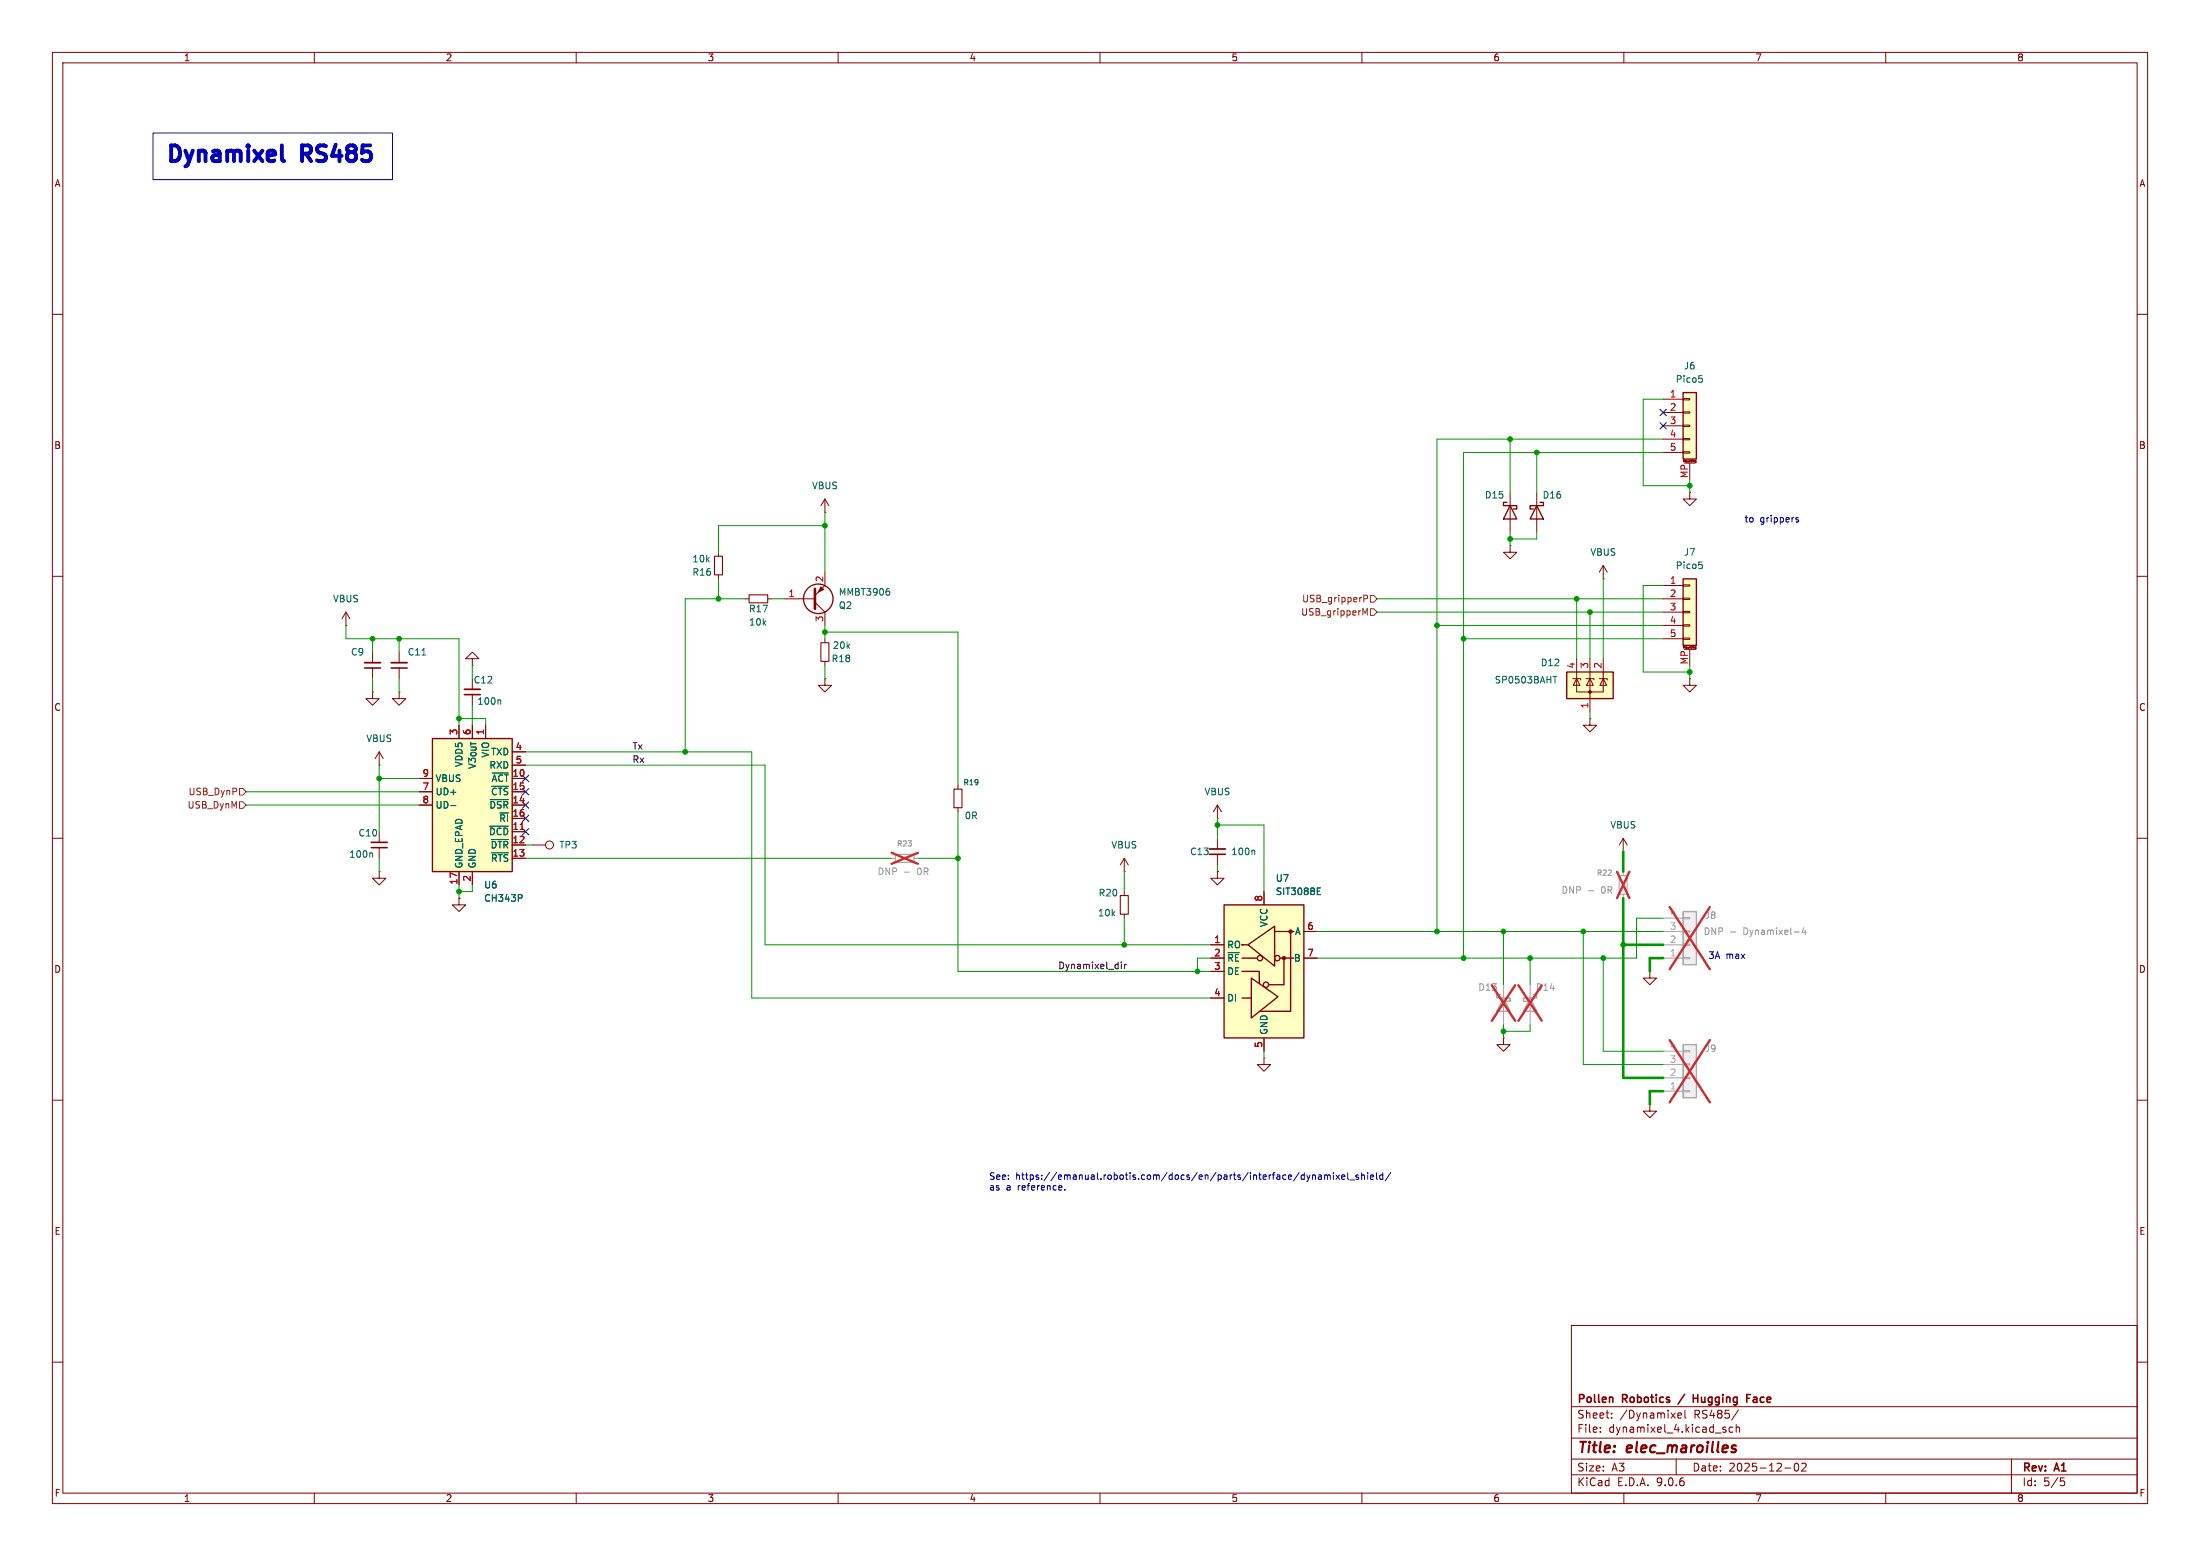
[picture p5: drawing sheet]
<svg xmlns="http://www.w3.org/2000/svg" width="420mm" height="297mm" viewBox="0 0 420 297" stroke-linecap="round" stroke-linejoin="round" font-family="sans-serif">
<g fill="none" stroke="#840000" stroke-width=".19">
<path d="M10 10h400v277h-400zM12 12h396v273h-396zM60 10v2M110 10v2M160 10v2M210 10v2M260 10v2M310 10v2M360 10v2M10 60h2M408 60h2M10 110h2"/>
<path d="M408 110h2M10 160h2M182.9 149.9v.7M182.9 154.2v.7M408 160h2M214.6 170.2v.7M214.6 174.5v.8M10 210h2M408 210h2M300 253h108v32h-108zM10 260h2M300 278.5h108"/>
<path d="M300 274.5h108M300 268.5h108M305.5 273.2v.2M305.5 272.5v.1M307.7 270.5v.2M307.7 269.8v.1M320 278.5v3M320.3 270.2l.7-.2-.1-.2-.4-.1-.2 .2 .1 .7h.5M321.7 269.2v1.3l.2 .2M329.1 272.9l.3 .1 .1 .2-.2 .2h-.3M329.1 272.4l.3 .1M330.8 272.5l-.4-.1-.3 .3 .1 .6h.6"/>
<path d="M331.4 272.5l.3-.1 .3 .1 .1 .9M331.4 271.9v1.5M331.9 269.1l-1.3 1.9M342.7 279.4l.2-.1a.8 .8 0 0 1 .5 .7 .8 .8 0 0 1-.5 .8l-.2-.2-.2-.4zM343.9 279.4l.6-.1 .2 .1 .1 .3-.9 1.1h.9M384 278.5v6.5M408 260h2M60 285v2M110 285v2M160 285v2M210 285v2M260 285v2"/>
<path d="M300 281.5h108M310 285v2M340.7 280.2h1.2M360 285v2M393.4 282.1h.7M393.5 282.7h.4l.3 .2-.2 .6-.5 .1"/>
</g>
<path d="M330.7 276h.7M330.8 276.5l.5 .1 .1 .3-.4 .3h-.3" fill="none" stroke="#840000" stroke-width=".4"/>
<path d="M307.8 266.8l.1 .9M321.6 266.1l-1.3 1.9M323.3 266.2v1.5M323.3 266.9h.8M333.5 266.9h.5M333.5 266.2h.7M334.8 267.2v.4" fill="none" stroke="#840000" stroke-width=".3"/>
<path d="M309.1 167.1h1.5v3.6h-1.5z" fill="none" stroke="#a1a1a1" stroke-width=".2"/>
<path d="M309.9 166.4v.7M309.9 170.7v.8" fill="none" stroke="#a1a1a1" stroke-width=".19"/>
<path d="M303.2 170h1" fill="none" stroke="#989898" stroke-width=".19"/>
<path d="M308.7 166.4l2.4 5M311.1 166.4l-2.4 5" fill="none" stroke="#e12e31" stroke-width=".46"/>
<path d="M182.1 150.6h1.5v3.6h-1.5zM213.9 170.9h1.5v3.6h-1.5z" fill="none" stroke="#840000" stroke-width=".2"/>
<path d="M299.1 128.3h8.9v5.1h-8.9z" fill="#ffffc2"/>
<path d="M299.1 128.3h8.9v5.1h-8.9z" fill="none" stroke="#840000" stroke-width=".25"/>
<g fill="none" stroke="#840000" stroke-width=".19">
<path d="M157.5 97.8h.1M157.5 95.3l-.8 1.2M157.5 95.3l.7 1.2M157.5 95.3v2.5M300.2 129.5h1.6v.3M301 129.5v2.6h5.1v-2.6M301 129.5l.6 1.3h-1.2zM301 125.7v3.8M302.8 129.5h1.5v.3M303.5 129.5l.7 1.3h-1.3zM303.5 137.2v1.2h-1.2l1.2 1.3 1.3-1.3h-1.3M303.5 137.2h.1"/>
<path d="M303.5 125.7v10.2M305.3 129.5h1.5v.3M306.1 129.5l.6 1.3h-1.3zM306.1 125.7v3.8M232.4 156.2h.1M232.4 153.7l-.8 1.2M232.4 153.7l.8 1.2M232.4 153.7v2.5M232.4 166.4v1.2h1.3l-1.3 1.3-1.3-1.3h1.3M232.4 166.4h.1M232.4 160v2.1M232.4 163.1v2"/>
<path d="M309.9 162.6h.1M309.9 160l-.8 1.3M309.9 160l.7 1.3M309.9 160v2.6"/>
</g>
<circle cx="303.5" cy="132.1" r=".25" fill="#840000" stroke="#840000" stroke-width=".19"/>
<path d="M296.5 129.1h.7M239.4 162.3l.1 .2v.6" fill="none" stroke="#006464" stroke-width=".19"/>
<path d="M230.9 163.1h3" fill="none" stroke="#840000" stroke-width=".3"/>
<path d="M230.9 162.1h3" fill="none" stroke="#840000" stroke-width=".33"/>
<path d="M233.7 172.7h15.2v25.4h-15.2z" fill="#ffffc2"/>
<g fill="none" stroke="#840000" stroke-width=".25">
<path d="M233.7 172.7h15.2v25.4h-15.2zM243.3 177.8h3.7M246.4 177.8v15.2h-5.7M237.1 185.4h3.3v2.3M237.1 182.9h2.9M237.1 190.5h1.7M237.2 180.3h-.1h1M238.3 180.3l5-3.5v7.6zM238.9 186.7l5.1 3.5-5.1 4.1zM244.3 182.9h2.7M245.1 182.9v5.1h-2.9"/>
<circle cx="240.5" cy="182.9" r=".51"/>
<circle cx="241.7" cy="188" r=".51"/>
<circle cx="243.8" cy="182.9" r=".51"/>
</g>
<g fill="#840000" stroke="#840000" stroke-width=".25">
<circle cx="245.1" cy="182.9" r=".28"/>
<circle cx="246.4" cy="177.8" r=".28"/>
</g>
<g fill="none" stroke="#840000" stroke-width=".19">
<path d="M90.2 125.7h1.2l-1.2-1.2-1.3 1.2h1.3v1.3M90.2 127h.1M90.2 129.5v2.1M90.2 132.6v2M322.6 129.5v1.3h-1.3l1.3 1.3 1.2-1.3h-1.2M322.6 129.5h.1M72.4 146.1h.1M72.4 143.5l-.8 1.3M72.4 143.5l.8 1.3M72.4 143.5v2.6M241.3 170.2v2.5M248.9 177.8h2.6"/>
<path d="M231.1 180.3h2.6M231.1 182.9h2.6M231.1 185.4h2.6M231.1 190.5h2.6M241.3 198.1v2.6M248.9 182.9h2.6M315 185.4v1.3h1.2l-1.2 1.3-1.3-1.3h1.3M315 185.4h.1M241.3 201.9v1.3h1.3l-1.3 1.3-1.3-1.3h1.3M241.3 201.9h.1"/>
</g>
<path d="M95.4 133.6l.2 .2v.6M251.5 170.1h.4M251.5 170.8h.6M251.5 169.5h.6" fill="none" stroke="#006464" stroke-width=".19"/>
<path d="M88.6 132.6h3.1" fill="none" stroke="#840000" stroke-width=".3"/>
<path d="M88.6 131.6h3.1" fill="none" stroke="#840000" stroke-width=".33"/>
<path d="M321.3 199.4h2.5v10.2h-2.5z" fill="#f0f0f0"/>
<path d="M321.3 199.4h2.5v10.2h-2.5z" fill="none" stroke="#a1a1a1" stroke-width=".25"/>
<path d="M170.2 163.8h.7M174.5 163.8h.8M317.5 208.3h3.8M317.5 205.7h3.8M317.5 203.2h3.8M317.5 200.7h3.8M321.3 208.2h1.3v.2h-1.3zM321.3 205.6h1.3v.3h-1.3zM321.3 203.1h1.3v.2h-1.3zM321.3 200.5h1.3v.3h-1.3z" fill="none" stroke="#a1a1a1" stroke-width=".19"/>
<path d="M170.2 162.8l5 2.1M175.2 162.8l-5 2.1M318.7 198.5l7.7 11.9M326.4 198.5l-7.7 11.9" fill="none" stroke="#e12e31" stroke-width=".46"/>
<path d="M170.9 163.1h3.6v1.5h-3.6z" fill="none" stroke="#a1a1a1" stroke-width=".2"/>
<path d="M172.7 166.5h.9" fill="none" stroke="#989898" stroke-width=".19"/>
<g fill="none" stroke="#840000" stroke-width=".19">
<path d="M293.4 94v7.6M322.6 94v1.3h-1.3l1.3 1.2 1.2-1.2h-1.2M322.6 94h.1M137.2 105.4v.8M137.2 109.7v.8M288.3 104.1v1.3h1.3l-1.3 1.3-1.3-1.3h1.3M288.3 104.1h.1M306.1 110.5h.1M306.1 108l-.8 1.2M306.1 108l.7 1.2M306.1 108v2.5M101.6 161.3h2.5"/>
<path d="M214.6 166.4h.1M214.6 163.8l-.7 1.3M214.6 163.8l.8 1.3M214.6 163.8v2.6"/>
<circle cx="104.9" cy="161.3" r=".76"/>
</g>
<path d="M136.4 106.2h1.5v3.5h-1.5z" fill="none" stroke="#840000" stroke-width=".2"/>
<path d="M293.4 96.5l1.2 2.6h-2.5zM294 95.9h.6v.6h-2.5v.7h.6" fill="none" stroke="#840000" stroke-width=".25"/>
<path d="M321.3 110.5h2.5v12.7h-2.5z" fill="#ffffc2"/>
<g fill="none" stroke="#840000" stroke-width=".25">
<path d="M287.7 95.9h-.7v.6h2.6v.7h-.7M288.3 96.5l1.3 2.6h-2.6zM321.3 110.5h2.5v12.7h-2.5z"/>
<circle cx="156.2" cy="114.3" r="2.82"/>
</g>
<g fill="none" stroke="#840000" stroke-width=".19">
<path d="M288.3 94v7.6M149.9 114.3h5.7M155.6 114.9l1.9 1.9v2.6M157.5 109.2v2.6l-1.9 1.9M317.5 111.8h3.8M317.5 114.3h3.8M317.5 116.8h3.8M317.5 119.4h3.8M321.3 111.6h1.3v.3h-1.3zM321.3 114.2h1.3v.2h-1.3zM321.3 116.7h1.3v.3h-1.3zM321.3 119.3h1.3v.2h-1.3z"/>
<path d="M157.5 121.9v.8M157.5 126.2v.8M317.5 121.9h3.8M321.3 121.8h1.3v.2h-1.3zM321.4 123.7v-.3l.1 .2 .1-.2v.3M321.6 124h2M322.6 124v3M322.9 123.4v.3M323.1 123.4h.1M323.8 123.5v.3h-.2M323.8 123.5l-.2 .1v.1h.2"/>
</g>
<path d="M169.5 112.3h.2M169.6 112.8l.3 .3v.3l-.3 .2M324.3 107.3h.6M324.8 107.7l.2 .3v.3l-.2 .2" fill="none" stroke="#006464" stroke-width=".19"/>
<path d="M156.7 122.7h1.5v3.5h-1.5z" fill="none" stroke="#840000" stroke-width=".2"/>
<path d="M155.6 112.4v3.8" fill="none" stroke="#840000" stroke-width=".51"/>
<path d="M156.7 112l.5 .5-1 .5z" fill="#840000" stroke="#840000" stroke-width=".19"/>
<path d="M321.3 74.9h2.5v12.7h-2.5z" fill="#ffffc2"/>
<path d="M321.3 74.9h2.5v12.7h-2.5z" fill="none" stroke="#840000" stroke-width=".25"/>
<g fill="none" stroke="#840000" stroke-width=".19">
<path d="M317.5 76.2h3.8M317.5 78.7h3.8M321.3 76.1h1.3v.2h-1.3zM321.3 78.6h1.3v.3h-1.3zM317.5 81.3h3.8M317.5 83.8h3.8M317.5 86.4h3.8M321.3 81.2h1.3v.2h-1.3zM321.3 83.7h1.3v.2h-1.3zM321.3 86.2h1.3v.3h-1.3zM321.4 88.2v-.4l.1 .3 .1-.3v.4M321.6 88.4h2"/>
<path d="M322.6 88.4v3M322.9 87.8v.3M323.1 87.8h.1M323.8 87.9v.3l-.2 .1M323.8 87.9l-.2 .1v.2h.2M66 119.4h.1M66 116.8l-.7 1.3M66 116.8l.8 1.3M66 116.8v2.6M142.2 114.3h.8M146.6 114.3h.7M157.5 129.5v1.3h1.2l-1.2 1.3-1.3-1.3h1.3"/>
<path d="M157.5 129.5h.1M87.6 171.5v1.2h1.3l-1.3 1.3-1.2-1.3h1.2M87.6 171.5h.1M287 198.1v1.3h1.3l-1.3 1.3-1.3-1.3h1.3M287 198.1h.1M315 210.8v1.3h1.2l-1.2 1.3-1.3-1.3h1.3M315 210.8h.1"/>
</g>
<path d="M324.3 71.7h.6M324.8 72.2l.2 .2v.3l-.2 .3" fill="none" stroke="#006464" stroke-width=".19"/>
<path d="M143 113.5h3.6v1.6h-3.6z" fill="none" stroke="#840000" stroke-width=".2"/>
<path d="M321.3 174h2.5v10.2h-2.5z" fill="#f0f0f0"/>
<path d="M321.3 174h2.5v10.2h-2.5z" fill="none" stroke="#a1a1a1" stroke-width=".25"/>
<path d="M317.5 177.8h3.8M317.5 175.3h3.8M321.3 177.7h1.3v.2h-1.3zM321.3 175.1h1.3v.3h-1.3zM317.5 182.9h3.8M317.5 180.3h3.8M321.3 182.8h1.3v.2h-1.3zM321.3 180.2h1.3v.3h-1.3z" fill="none" stroke="#a1a1a1" stroke-width=".19"/>
<path d="M330.4 177.9h.9M342.5 177.9h1M344.3 177l-.3 1h.8M344.6 177.5v.9" fill="none" stroke="#989898" stroke-width=".19"/>
<path d="M318.7 173.1l7.7 11.9M326.4 173.1l-7.7 11.9" fill="none" stroke="#e12e31" stroke-width=".46"/>
<path d="M69.6 127.5h3M74.7 127.5h3M70.9 161.8h3" fill="none" stroke="#840000" stroke-width=".3"/>
<path d="M69.6 126.5h3M74.7 126.5h3M70.9 160.8h3" fill="none" stroke="#840000" stroke-width=".33"/>
<path d="M71.1 132.1v1.3h1.3l-1.3 1.2-1.3-1.2h1.3M71.1 132.1h.1M71.1 124.5v2M71.1 127.5v2M76.2 132.1v1.3h1.3l-1.3 1.2-1.3-1.2h1.3M76.2 132.1h.1M76.2 124.5v2M76.2 127.5v2M72.4 158.8v2M72.4 166.4v1.2h1.3l-1.3 1.3-1.3-1.3h1.3M72.4 166.4h.1M72.4 161.8v2" fill="none" stroke="#840000" stroke-width=".19"/>
<path d="M80.6 125h.7M71 162.8l.1 .2v.6" fill="none" stroke="#006464" stroke-width=".19"/>
<path d="M82.5 141h15.3v25.4h-15.3z" fill="#ffffc2"/>
<path d="M82.5 141h15.3v25.4h-15.3z" fill="none" stroke="#840000" stroke-width=".25"/>
<g fill="none" stroke="#840000" stroke-width=".19">
<path d="M87.6 138.4v2.6M92.7 138.4v2.6M80 148.6h2.5M80 151.1h2.5M80 153.7h2.5M97.8 148.6h2.5M97.8 151.1h2.5M97.8 153.7h2.5M97.8 143.5h2.5M97.8 146.1h2.5M97.8 156.2h2.5M97.8 158.8h2.5"/>
<path d="M87.6 171.5h.1M87.6 166.4v2.5M90.2 166.4v2.5M97.8 161.3h2.5M97.8 163.8h2.5M232.4 166.4h.1M241.3 170.2v2.5M248.9 177.8h2.6M231.1 180.3h2.6M231.1 182.9h2.6M231.1 185.4h2.6M231.1 190.5h2.6"/>
<path d="M241.3 198.1v2.6M248.9 182.9h2.6"/>
</g>
<path d="M86.1 153.8h.9M93.5 157.7h3.6M93.6 152.6h3.5M93.9 150.1h3.2M94 147.5h3.1M93.8 160.2h3.3M93.9 162.8h3.2M99.4 170.8l.3 .2-.1 .3-.2 .1M251.5 170.1h.4M251.5 170.8h.6M251.5 169.5h.6" fill="none" stroke="#006464" stroke-width=".19"/>
<path d="M99.3 158.3h.7" fill="none" stroke="#a90000" stroke-width=".19"/>
<path d="M286.4 189.9h-.7v.6h2.6v.6h-.6M287 190.5l1.3 2.5h-2.6zM292.1 190.5l1.3 2.5h-2.6zM292.7 189.9h.7v.6h-2.6v.6h.7" fill="none" stroke="#a1a1a1" stroke-width=".25"/>
<path d="M287 188v7.6M292.1 188v7.6" fill="none" stroke="#a1a1a1" stroke-width=".19"/>
<path d="M284.8 188.1l4.5 6.7M289.3 188.1l-4.5 6.7M289.9 188.1l4.4 6.7M294.3 188.1l-4.4 6.7" fill="none" stroke="#e12e31" stroke-width=".46"/>
<path d="M260.2 116.1l.4 1 .4-1v1.3M260.4 114.3l.6-.1 .1-.2-.1-.3-.6-.1v1.3M261.6 113.7h.7l.6 .6-.6 .6h-.7zM261.6 116.2h.7l.6 .6-.6 .7h-.7zM45.7 150.5h.7l.6 .6-.6 .7h-.7zM45.7 153h.7l.6 .7-.6 .6h-.7z" fill="none" stroke="#725600" stroke-width=".19"/>
<path d="M214.1 183.6v.2M214.1 184.1v.8M214.7 184.1v.8M215 184.1l-.3 .2" fill="none" stroke="#0f0f0f" stroke-width=".19"/>
<g fill="none" stroke="#009600" stroke-width=".19">
<path d="M317.5 76.2h-3.8v16.5h8.9M157.5 97.8v11.4M288.3 83.8v10.2M293.4 86.4v7.6M317.5 83.8h-43.2v94M317.5 86.4h-38.1v96.5M322.6 91.4v2.6M66 119.4v2.5h21.6v16.5M137.2 110.5v3.8M142.2 114.3h-11.4v29.2M147.3 114.3h2.6M157.5 119.4v2.5"/>
<path d="M157.5 100.3h-20.3v5.1M262.9 114.3h54.6M262.9 116.8h54.6M274.3 119.4h43.2M288.3 101.6v2.5M293.4 101.6v1.3h-5.1M301 114.3v11.4M303.5 116.8v8.9M306.1 110.5v15.2M317.5 111.8h-3.8v16.5h8.9M71.1 121.9v2.6M71.1 129.5v2.6"/>
<path d="M76.2 121.9v2.6M76.2 129.5v2.6M87.6 137.2h5.1v1.2M90.2 127v2.5M90.2 134.6v3.8M157.5 127v2.5M157.5 120.7h25.4v29.2M279.4 121.9h38.1M303.5 135.9v1.3M322.6 127v2.5M47 153.7h33M47 151.1h33"/>
<path d="M72.4 146.1v12.7M72.4 148.6h7.6M100.3 143.5h43.2v47h87.6M100.3 146.1h45.7v34.2h85.1M182.9 154.9v30.5h48.2M232.4 157.5h8.9v12.7M232.4 156.2v3.8M72.4 163.8v2.6M87.6 168.9v2.6M90.2 168.9v1.3h-2.6M100.3 161.3h1.3M100.3 163.8h69.9"/>
<path d="M175.3 163.8h7.6M214.6 166.4v3.8M214.6 175.3v5M232.4 165.1v1.3M251.5 177.8h66M287 177.8v10.2M302.3 177.8v25.4h15.2M317.5 175.3h-5.1v7.6h-60.9M231.1 182.9h-2.5v2.5M287 195.6v2.5M292.1 195.6v1.3h-5.1M292.1 182.9v5.1"/>
<path d="M306.1 182.9v17.8h11.4M241.3 200.7v1.2"/>
</g>
<path d="M309.9 162.6v3.8M309.9 171.5v34.2h7.6M309.9 180.3h7.6M317.5 182.9h-2.5v2.5M317.5 208.3h-2.5v2.5" fill="none" stroke="#009600" stroke-width=".5"/>
<g fill="none" stroke="#000084" stroke-width=".19">
<path d="M316.9 78.1l1.2 1.2M318.1 78.1l-1.2 1.2M316.9 80.7l1.2 1.2M318.1 80.7l-1.2 1.2M99.7 155.6l1.2 1.2M99.7 153.1l1.2 1.2M99.7 148l1.2 1.2M99.7 150.5l1.2 1.2M99.7 158.1l1.2 1.3M100.9 155.6l-1.2 1.2M100.9 153.1l-1.2 1.2M100.9 148l-1.2 1.2"/>
<path d="M100.9 150.5l-1.2 1.2M100.9 158.1l-1.2 1.3"/>
</g>
<g fill="none" stroke="#0000c2" stroke-width=".19">
<path d="M29.2 25.4h45.7v8.9h-45.7zM342.9 99.2l.4 .1 .1 .2-.2 .1h-.4M342.9 98.9h.4M203.3 227v.2M249.5 224.3l.3 .8M249.8 225.1l-.3 .4M250.1 224.3l-.3 .8M250.6 224.3v.8M250.6 224.4l.1-.1h.4v.8M251.7 224.3h.5l.1 .8M252.3 224.6h-.5l-.1 .2 .1 .3h.5M252.9 224.4l.3-.1 .2 .1"/>
<path d="M252.9 224.3v.8M253.4 224.4l.2-.1h.3l.1 .8M253.4 224.4v.7M254.6 223.8v.2M254.6 224.3v.8M255 224.3l.7 .8M255.7 224.3l-.7 .8M256.1 224.7l.6-.1v-.3h-.4l-.2 .1 .1 .7h.5M257.3 223.8v1.1l.2 .2M257.6 225.2h1M259.3 224.3h-.3l-.1 .1v.2l.4 .2v.3h-.4M259.9 224.4l.2-.1h.3l.1 .8"/>
<path d="M259.9 223.8v1.3M261.1 223.8v.2M261.1 224.3v.8M261.6 224.7l.6-.1v-.3h-.4l-.2 .1 .1 .7h.5M262.8 223.8v1.1l.2 .2M264 224.3h-.4l-.2 .2 .1 .6h.5M264 223.8v1.3M265.5 223.8l-1.1 1.6"/>
</g>
<path d="M34.2 28.5l-.4-.6-1.1-.1v3M47.4 27.8l-.2 .1 .2 .1M47.4 27.8l.1 .1-.1 .1M47.4 27.8v.2M53.8 27.8v2.5l.2 .3 .2 .2M59.4 28.8a.81 .81 0 0 0-.6-1h-1.1v3M62.2 27.9l-1.1-.1a.77 .77 0 0 0-.6 .8M64.1 27.6l-.7 2.2M66.2 28.5a.74 .74 0 0 1 .6-.7h.6a.75 .75 0 0 1 .6 .7M70.7 27.8h-1.5l-.1 1.4" fill="none" stroke="#0000c2" stroke-width=".75"/>
<g fill="#009600" stroke="#009600" stroke-width=".19">
<circle cx="71.1" cy="121.9" r=".46"/>
<circle cx="87.6" cy="170.2" r=".46"/>
<circle cx="72.4" cy="148.6" r=".46"/>
<circle cx="76.2" cy="121.9" r=".46"/>
<circle cx="87.6" cy="137.2" r=".46"/>
<circle cx="228.6" cy="185.4" r=".46"/>
<circle cx="274.3" cy="177.8" r=".46"/>
<circle cx="214.6" cy="180.3" r=".46"/>
<circle cx="182.9" cy="163.8" r=".46"/>
<circle cx="232.4" cy="157.5" r=".46"/>
<circle cx="322.6" cy="92.7" r=".46"/>
<circle cx="288.3" cy="102.9" r=".46"/>
<circle cx="288.3" cy="83.8" r=".46"/>
<circle cx="293.4" cy="86.4" r=".46"/>
<circle cx="303.5" cy="116.8" r=".46"/>
<circle cx="137.2" cy="114.3" r=".46"/>
<circle cx="130.8" cy="143.5" r=".46"/>
<circle cx="157.5" cy="120.7" r=".46"/>
<circle cx="157.5" cy="100.3" r=".46"/>
<circle cx="309.9" cy="180.3" r=".46"/>
<circle cx="301" cy="114.3" r=".46"/>
<circle cx="279.4" cy="121.9" r=".46"/>
<circle cx="274.3" cy="119.4" r=".46"/>
<circle cx="322.6" cy="128.3" r=".46"/>
<circle cx="302.3" cy="177.8" r=".46"/>
<circle cx="292.1" cy="182.9" r=".46"/>
<circle cx="306.1" cy="182.9" r=".46"/>
<circle cx="287" cy="177.8" r=".46"/>
<circle cx="279.4" cy="182.9" r=".46"/>
<circle cx="287" cy="196.9" r=".46"/>
</g>
<g font-size="4.2" fill="#0000c2">
<text x="31.5" y="32.9">Dynamixel</text>
<text x="58.1" y="32.9">RS485</text>
</g>
<g font-size="2.8" fill="#840000">
<text x="301" y="277.9">Title:</text>
<text x="310.6" y="277.9">elec_maroilles</text>
</g>
<g font-size="2.1" fill="#840000">
<text x="301" y="268.2">Pollen</text>
<text x="309.8" y="268.2">Robotics</text>
<text x="324.5" y="268.2">Hugging</text>
<text x="335.3" y="268.2">Face</text>
<text x="301" y="273.7">File:</text>
<text x="301" y="271">Sheet:</text>
<text x="307.1" y="273.7">dynamixel_4.kicad_sch</text>
<text x="309.2" y="271">/Dynamixel</text>
<text x="323.4" y="271">RS485/</text>
<text x="301" y="281.1">Size:</text>
<text x="307.6" y="281.1">A3</text>
<text x="323" y="281.1">Date:</text>
<text x="330" y="281.1">2025-12-02</text>
<text x="386" y="281.3">Rev:</text>
<text x="392.4" y="281.3">A1</text>
<text x="301" y="283.9">KiCad</text>
<text x="308.7" y="283.9">E.D.A.</text>
<text x="316.3" y="283.9">9.0.6</text>
<text x="386" y="283.9">Id:</text>
<text x="390.1" y="283.9">5/5</text>
</g>
<g font-size="1.8" fill="#840000">
<text x="35" y="11.9">1</text>
<text x="85" y="11.9">2</text>
<text x="135" y="11.9">3</text>
<text x="185" y="11.9">4</text>
<text x="235" y="11.9">5</text>
<text x="285" y="11.9">6</text>
<text x="335" y="11.9">7</text>
<text x="385" y="11.9">8</text>
<text x="10.3" y="35.9">A</text>
<text x="408.3" y="35.9">A</text>
<text x="10.3" y="85.9">B</text>
<text x="408.2" y="85.9">B</text>
<text x="10.3" y="135.9">C</text>
<text x="408.2" y="135.9">C</text>
<text x="10.3" y="185.9">D</text>
<text x="408.2" y="185.9">D</text>
<text x="10.3" y="235.9">E</text>
<text x="408.3" y="235.9">E</text>
<text x="10.3" y="285.9">F</text>
<text x="35" y="286.9">1</text>
<text x="85" y="286.9">2</text>
<text x="135" y="286.9">3</text>
<text x="185" y="286.9">4</text>
<text x="235" y="286.9">5</text>
<text x="285" y="286.9">6</text>
<text x="335" y="286.9">7</text>
<text x="385" y="286.9">8</text>
<text x="408.3" y="285.9">F</text>
</g>
<g font-size="1.8" fill="#006464">
<text x="321.4" y="70.7">J6</text>
<text x="319.8" y="73.3">Pico5</text>
<text x="154.9" y="93.6">VBUS</text>
<text x="283.4" y="95.4">D15</text>
<text x="294.4" y="95.4">D16</text>
<text x="132.1" y="107.5">10k</text>
<text x="303.5" y="106.3">VBUS</text>
<text x="321.4" y="106.3">J7</text>
<text x="132.1" y="110.1">R16</text>
<text x="160" y="113.9">MMBT3906</text>
<text x="319.8" y="108.8">Pico5</text>
<text x="63.5" y="115.2">VBUS</text>
<text x="142.9" y="119.6">10k</text>
<text x="142.9" y="117.1">R17</text>
<text x="160" y="116.4">Q2</text>
<text x="66.9" y="125.3">C9</text>
<text x="77.7" y="125.3">C11</text>
<text x="158.9" y="124.1">20k</text>
<text x="90.3" y="130.7">C12</text>
<text x="158.7" y="126.6">R18</text>
<text x="285.2" y="130.7">SP0503BAHT</text>
<text x="294" y="127.4">D12</text>
<text x="91" y="134.7">100n</text>
<text x="69.8" y="141.8">VBUS</text>
<text x="83.1" y="149.5">VBUS</text>
<text x="88.5" y="146.5" transform="rotate(-90 88.5 146.5)">VDD5</text>
<text x="91" y="146.9" transform="rotate(-90 91 146.9)">V3_{OUT}</text>
<text x="93.3" y="146.9">RXD</text>
<text x="93.6" y="144.7" transform="rotate(-90 93.6 144.7)">VIO</text>
<text x="93.6" y="144.4">TXD</text>
<text x="93.8" y="149.5">~{ACT}</text>
<text x="83.1" y="152">UD+</text>
<text x="83.1" y="154.5">UD-</text>
<text x="93.3" y="154.5">~{DSR}</text>
<text x="93.6" y="152">~{CTS}</text>
<text x="229.9" y="152">VBUS</text>
<text x="68.3" y="159.9">C10</text>
<text x="93.3" y="159.6">~{DCD}</text>
<text x="95.2" y="157.1">~{RI}</text>
<text x="184.1" y="156.6">0R</text>
<text x="307.3" y="158.3">VBUS</text>
<text x="66.6" y="163.9">100n</text>
<text x="88.5" y="165.9" transform="rotate(-90 88.5 165.9)">GND_EPAD</text>
<text x="91" y="165.9" transform="rotate(-90 91 165.9)">GND</text>
<text x="93.6" y="162.2">~{DTR}</text>
<text x="93.6" y="164.7">~{RTS}</text>
<text x="106.7" y="162.2">TP3</text>
<text x="212.1" y="162.2">VBUS</text>
<text x="227.1" y="163.4">C13</text>
<text x="235" y="163.4">100n</text>
<text x="92.3" y="169.8">U6</text>
<text x="92.3" y="172.3">CH343P</text>
<text x="209.6" y="171.3">R20</text>
<text x="243.5" y="171">SIT3088E</text>
<text x="243.5" y="168.5">U7</text>
<text x="209.5" y="175.1">10k</text>
<text x="242.2" y="177.1" transform="rotate(-90 242.2 177.1)">VCC</text>
<text x="247.1" y="178.7">A</text>
<text x="234.2" y="181.2">RO</text>
<text x="234.2" y="183.7">~{RE}</text>
<text x="246.9" y="183.7">B</text>
<text x="234.2" y="186.3">DE</text>
<text x="234.2" y="191.4">DI</text>
<text x="242.2" y="197.6" transform="rotate(-90 242.2 197.6)">GND</text>
</g>
<g font-size="1.8" fill="#a90000">
<text x="318.7" y="75.9">1</text>
<text x="318.7" y="78.5">2</text>
<text x="318.7" y="81">3</text>
<text x="318.7" y="83.6">4</text>
<text x="318.7" y="86.1">5</text>
<text x="322.3" y="91.4" transform="rotate(-90 322.3 91.4)">MP</text>
<text x="157.2" y="111.2" transform="rotate(-90 157.2 111.2)">2</text>
<text x="318.7" y="111.5">1</text>
<text x="150.4" y="114">1</text>
<text x="157.2" y="118.8" transform="rotate(-90 157.2 118.8)">3</text>
<text x="318.7" y="114">2</text>
<text x="318.7" y="116.6">3</text>
<text x="318.7" y="119.1">4</text>
<text x="318.7" y="121.7">5</text>
<text x="300.7" y="127.7" transform="rotate(-90 300.7 127.7)">4</text>
<text x="303.3" y="127.7" transform="rotate(-90 303.3 127.7)">3</text>
<text x="305.8" y="127.7" transform="rotate(-90 305.8 127.7)">2</text>
<text x="322.3" y="126.9" transform="rotate(-90 322.3 126.9)">MP</text>
<text x="303.3" y="135.3" transform="rotate(-90 303.3 135.3)">1</text>
<text x="87.4" y="140.4" transform="rotate(-90 87.4 140.4)">3</text>
<text x="89.9" y="140.4" transform="rotate(-90 89.9 140.4)">6</text>
<text x="92.5" y="140.4" transform="rotate(-90 92.5 140.4)">1</text>
<text x="98.4" y="143.3">4</text>
<text x="80.6" y="148.3">9</text>
<text x="97.7" y="148.3">10</text>
<text x="98.4" y="145.8">5</text>
<text x="80.6" y="150.9">7</text>
<text x="80.6" y="153.4">8</text>
<text x="97.7" y="150.9">15</text>
<text x="97.7" y="153.4">14</text>
<text x="97.7" y="156">16</text>
<text x="97.7" y="158.5">11</text>
<text x="97.7" y="161">12</text>
<text x="97.7" y="163.6">13</text>
<text x="87.4" y="169" transform="rotate(-90 87.4 169)">17</text>
<text x="89.9" y="168.3" transform="rotate(-90 89.9 168.3)">2</text>
<text x="241" y="172.2" transform="rotate(-90 241 172.2)">8</text>
<text x="249.5" y="177.5">6</text>
<text x="231.7" y="180.1">1</text>
<text x="231.7" y="182.6">2</text>
<text x="231.7" y="185.2">3</text>
<text x="249.5" y="182.6">7</text>
<text x="231.7" y="190.2">4</text>
<text x="241" y="200.1" transform="rotate(-90 241 200.1)">5</text>
</g>
<g font-size="1.8" fill="#0000c2">
<text x="332.9" y="99.9">to</text>
<text x="336" y="99.9">grippers</text>
<text x="326" y="183.2">3A</text>
<text x="329.5" y="183.2">max</text>
<text x="188.7" y="225.4">See:</text>
<text x="188.7" y="227.4">as</text>
<text x="192.1" y="227.4">a</text>
<text x="193.9" y="225.4">https://emanual.robotis.com/docs/en/parts/interface/dynamixel_shield/</text>
<text x="194.4" y="227.4">reference.</text>
</g>
<g font-size="1.8" fill="#725600">
<text x="248.3" y="117.7">USB_gripperM</text>
<text x="248.5" y="115.2">USB_gripperP</text>
<text x="35.7" y="154.5">USB_DynM</text>
<text x="35.9" y="152">USB_DynP</text>
</g>
<g font-size="1.8" fill="#0f0f0f">
<text x="120.6" y="143.2">Tx</text>
<text x="120.6" y="145.7">Rx</text>
<text x="201.9" y="185.1">Dynamixel_dir</text>
</g>
<g font-size="1.8" fill="#989898">
<text x="167.4" y="167.2">DNP</text>
<text x="175.2" y="167.2">0R</text>
<text x="298" y="170.8">DNP</text>
<text x="305.8" y="170.8">0R</text>
<text x="325.1" y="178.7">DNP</text>
<text x="325.4" y="175.6">J8</text>
<text x="332.9" y="178.7">Dynamixel-4</text>
<text x="282.1" y="189.3">D13</text>
<text x="293.1" y="189.3">D14</text>
<text x="325.4" y="201">J9</text>
</g>
<g font-size="1.8" fill="#aaa">
<text x="318.7" y="177.5">3</text>
<text x="318.7" y="175">4</text>
<text x="318.7" y="182.6">1</text>
<text x="318.7" y="180.1">2</text>
<text x="318.7" y="202.9">3</text>
<text x="318.7" y="200.4">4</text>
<text x="318.7" y="208">1</text>
<text x="318.7" y="205.5">2</text>
</g>
<text font-size="1.4" fill="#006464" x="183.8" y="150.1">R19</text>
<g font-size="1.4" fill="#989898">
<text x="171.1" y="161.8">R23</text>
<text x="304.7" y="167.4">R22</text>
</g>
<g font-size=".5" fill="#840000">
<text x="321.1" y="88.4">Mounting</text>
<text x="321.1" y="124">Mounting</text>
</g>
</svg>
